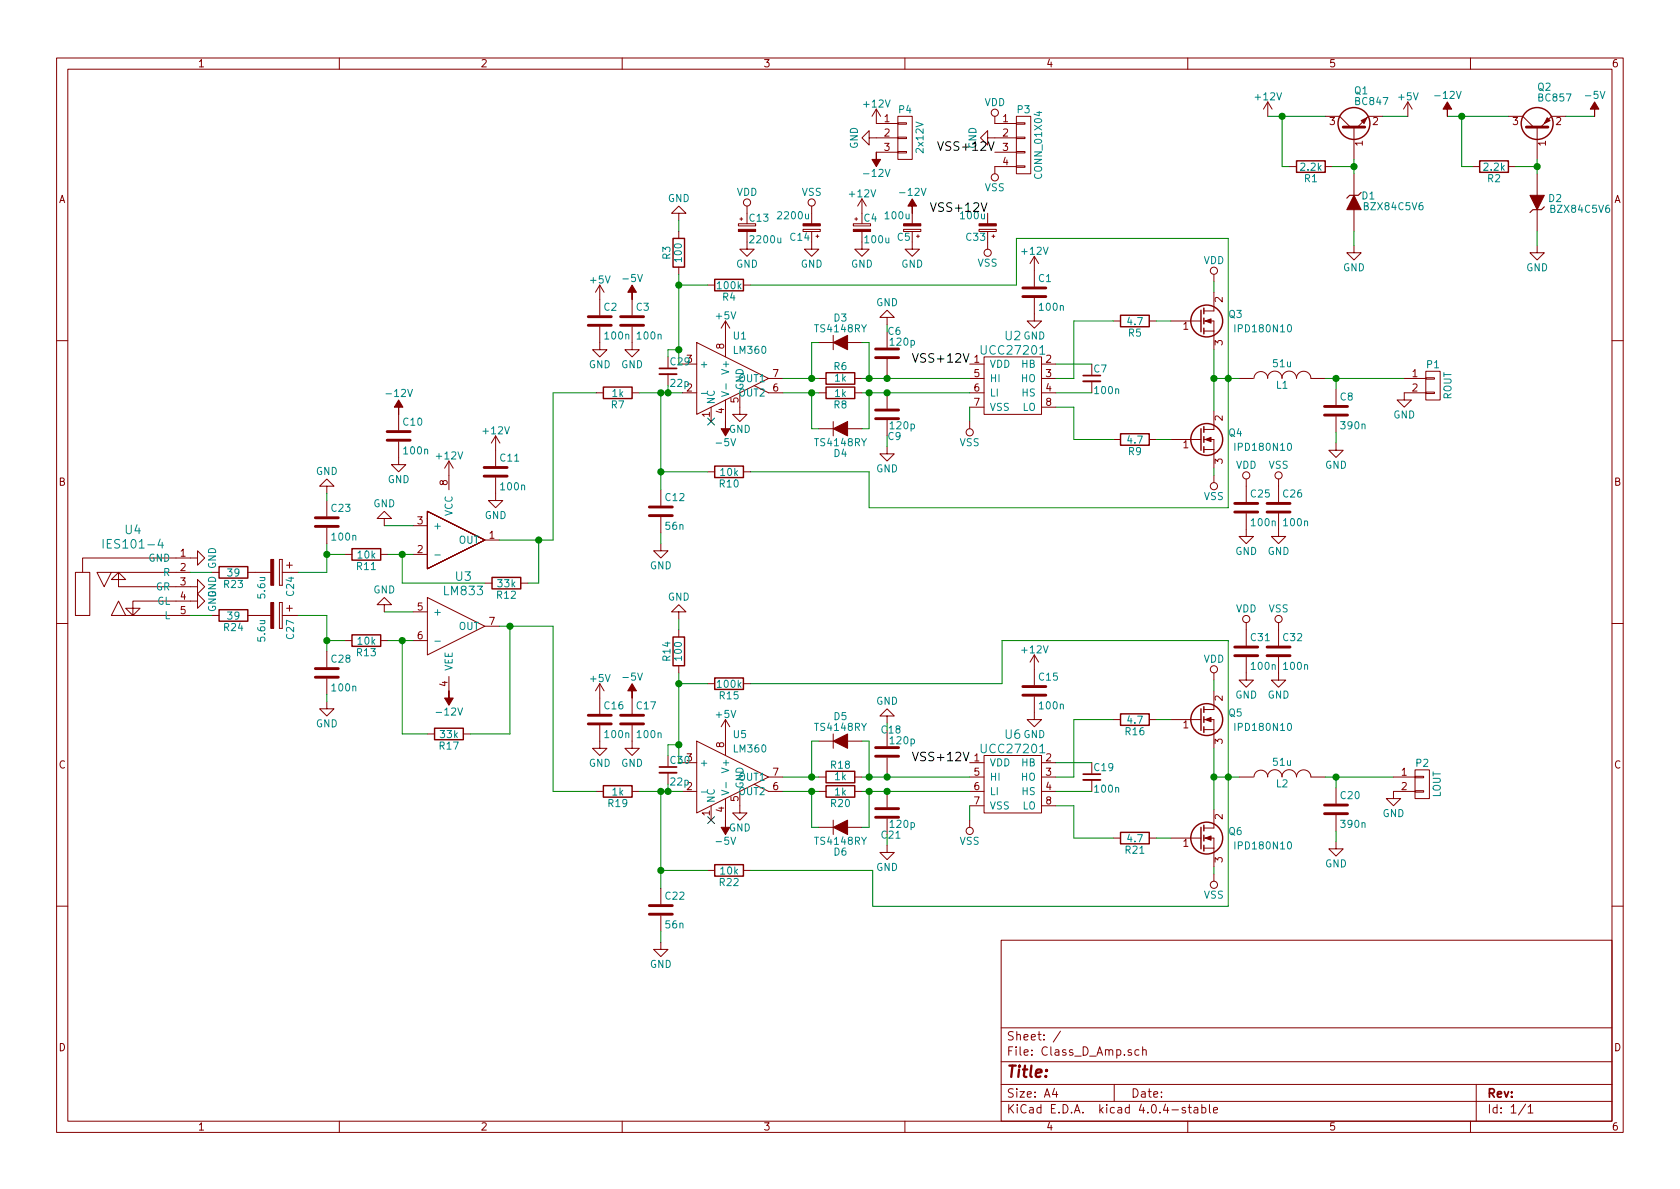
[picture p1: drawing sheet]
<svg xmlns="http://www.w3.org/2000/svg" width="297mm" height="210mm" viewBox="0 0 297 210" stroke-linecap="round" stroke-linejoin="round" font-family="sans-serif">
<g fill="none" stroke="#840000" stroke-width=".18">
<path d="M10 10.3h277v189.9h-277zM12 12.2h273v186.1h-273zM60 10.3v1.9M110 10.3v1.9M154.9 19.3v2.5h3.8M154.9 19.3l-.7 1.3M154.9 19.3l.8 1.3M160 10.3v1.9M210 10.3v1.9M224.2 18l-.8 1.3M224.2 18v2.6M224.2 18l.7 1.3"/>
<path d="M248.9 18l-.7 1.3M248.9 18v2.6M248.9 18l.8 1.3M260 10.3v1.9M120 37.7h1.3l-1.3-1.3-1.3 1.3h1.3v1.3M130.6 39.6h3v.3h-3zM130.8 38.7h.5M131.1 38.5v.5M132.1 36.4v1.3M143.5 36.4v3.2M150.9 39.6h3v.3h-3zM151.1 38.7h.5"/>
<path d="M151.4 38.5v.5M152.4 35.2v2.5M152.4 35.2l-.8 1.2M152.4 35.2l.8 1.2M153.7 24.4v-1.3l-1.3 1.3 1.3 1.2v-1.2h5M154.9 26.9h3.8M158.7 26.8h1.6v.2h-1.6zM158.7 24.3h1.6v.2h-1.6zM158.7 21.7h1.6v.3h-1.6zM158.7 20.6h2.6v7.6h-2.6zM161.3 37.7v1.9M174.6 24.4v-1.3l-1.2 1.3 1.2 1.2v-1.2h5.1"/>
<path d="M174.6 37.7v1.9M175.9 20.6v1.2h3.8M175.9 26.9h3.8M179.7 29.3h1.5v.3h-1.5zM179.7 26.8h1.5v.2h-1.5zM179.7 24.3h1.5v.2h-1.5zM179.7 21.7h1.5v.3h-1.5zM179.7 20.6h2.5v10.1h-2.5zM179.7 29.5h-3.8v1.2M228 29.5h1.2M234.3 20.6h2.6l1.9 1.9M234.3 29.5h1.3"/>
<path d="M239.4 22.5v5.7M239.4 30.7v3.8M239.4 37.1v3.8M244.5 20.6h-2.6l-1.9 1.9M260.3 29.5h1.3M266.7 20.6h2.5l1.9 1.9M266.7 29.5h1.3M271.8 22.5v5.7M271.8 30.7v3.8M271.8 37.1v3.8M276.9 20.6h-2.6l-1.9 1.9M106 57.8v4h1.3l-1.3 1.3-1.2-1.3h1.2"/>
<path d="M106 50.4v5.3M106 50.4l-.7 1.3M106 50.4l.8 1.3M111.8 57.8v4h1.2l-1.2 1.3-1.3-1.3h1.3M111.8 53v2.7M120 40.9v1.3M120 47.2v1.3M125.1 50.4h1.3M128.3 56.8v6.3M128.3 56.8l-.8 1.2M128.3 56.8l.7 1.2M131.4 50.4h1.3"/>
<path d="M132.1 40.9v3.2h1.2l-1.2 1.2-1.3-1.2h1.3M142 40.6h3v.3h-3zM143.5 42.8v1.3h1.3l-1.3 1.2-1.3-1.2h1.3M144.3 41.8h.5M144.5 41.5v.5M147.3 59.3v2.5M152.4 40.9v3.2h1.3l-1.3 1.2-1.3-1.2h1.3M156.8 56.1h1.3l-1.3-1.2-1.2 1.2h1.2v1.3M156.8 58.7v2.8M159.8 40.6h3v.3h-3zM161.3 42.8v1.3h1.3l-1.3 1.2-1.3-1.2h1.3M162.1 41.8h.5"/>
<path d="M162.3 41.5v.5M173.1 40.6h3v.3h-3zM174.6 42.8v1.3M175.4 41.8h.5M175.6 41.5v.5M182.9 52.7v4.1h1.2l-1.2 1.2-1.3-1.2h1.3M182.9 45.3v5.4M182.9 45.3l-.8 1.3M182.9 45.3l.7 1.3M196.8 56.8h1.3M203.2 56.8h1.3M207 56.8h5.3"/>
<path d="M212.9 56.8h1.7v5M212.9 58.5h1.7M214.6 48.5v1.3M214.6 51.7v3.3h-1.7M239.4 43.4v1.3h1.3l-1.3 1.3-1.3-1.3h1.3M271.8 43.4v1.3h1.2l-1.2 1.3-1.3-1.3h1.3M10 60.2h2M70.5 78.1v4.1h1.3l-1.3 1.2-1.3-1.2h1.3M70.5 73.3v2.8M87.6 77.1v5.3M87.6 77.1l-.7 1.3M87.6 77.1l.8 1.3"/>
<path d="M105.4 69.5h1.3M111.8 69.5h1.2M118.1 66.2v2M120.6 69.5h2.6M120.6 64.4h2.6M123.2 60.6l12.7 6.3-12.7 6.4zM125.7 72v2.5M128.3 70.7v3.8M130.8 69.5v3.8h1.3l-1.3 1.2-1.3-1.2h1.3M135.9 66.9h2.5M135.9 69.5h2.5M144.8 66.9h1.2"/>
<path d="M144.8 69.5h1.2M144.8 60.6h2.5M144.8 75.8h2.5M147.3 74.5v2.6M149.9 60.6h2.5M149.9 75.8h2.5M151.1 66.9h1.3M151.1 69.5h1.3M156.8 79v1.3h1.3l-1.3 1.2-1.2-1.2h1.2M156.8 63.5v2.8M156.8 69.5v2.8M156.8 74.3v2.8"/>
<path d="M171.4 66.9h2.6M171.4 69.5h2.6M171.4 64.4h2.6M171.4 72h2.6M171.4 74.5v1.3M174 63.1h10.1v10.2h-10.1zM184.1 66.9h2.6M184.1 69.5h2.6M184.1 64.4h2.6M184.1 72h2.6M193 67.4v2.1M196.8 77.7h1.3"/>
<path d="M203.2 77.7h1.3M207 77.7h5.3M212.9 77.7h1.7v5.1M212.9 79.5h1.7M214.6 72.6v3.3h-1.7M219.1 66.9h2.5M221.7 66.9a1.22 1.22 0 0 1 1.2-1.2 1.22 1.22 0 0 1 1.3 1.2M224.1 66.9a1.3 1.3 0 0 1 1.3-1.3 1.3 1.3 0 0 1 1.3 1.3M226.6 66.9a1.3 1.3 0 0 1 1.3-1.3 1.3 1.3 0 0 1 1.3 1.3 1.27 1.27 0 0 1 1.3-1.2 1.27 1.27 0 0 1 1.3 1.2M231.8 66.9h2.5M236.2 78.4v1.2h1.3l-1.3 1.3-1.3-1.3h1.3M236.2 68.8v2.8"/>
<path d="M236.2 73.7v2.7M248.3 66.9h3.8M252.1 69.3h1.5v.3h-1.5zM252.1 66.8h1.5v.3h-1.5zM252.1 65.7h2.5v5h-2.5zM252.1 69.5h-3.8v1.2h1.3l-1.3 1.3-1.3-1.3h1.3M285 60.2h2M34.9 98.7v1.2l1.3-1.2-1.3-1.3v1.3h-20.3v2.5M49.4 98.9h.5zM49.4 98.9v4.6zM49.9 98.9v4.6zM50.7 99.9h1"/>
<path d="M51.2 99.4v1.1M57.8 86h1.3l-1.3-1.3-1.3 1.3h1.3v1.2M57.8 88.5v2.8M57.8 93.3v2.8M61 98h1.2M67.3 98h1.3M67.9 91.7h1.3l-1.3-1.3-1.2 1.3h1.2v1.3M73 98h2.6M73 93h2.6M75.6 90.4l10.1 5.1-10.1 5.1zM79.4 81.5l-.8 1.3M79.4 81.5v5.1"/>
<path d="M79.4 81.5l.7 1.3M85.7 95.5h2.6M87.6 84.4v4.1h1.3l-1.3 1.3-1.2-1.3h1.2M116.8 96.1v1.3h1.3l-1.3 1.3-1.2-1.3h1.2M116.8 86.6v2.8M116.8 91.4v2.8M125.1 83.4h1.3M131.4 83.4h1.3M214.6 84.1v1.2M220.3 90.8v4.1h1.3l-1.3 1.2-1.2-1.2h1.2M220.3 84.7v4.1M226.1 90.8v4.1h1.2l-1.2 1.2-1.3-1.2h1.3"/>
<path d="M226.1 84.7v4.1M10 110.3h2M13.3 101.2h2.6v7.6h-2.6zM19.7 101.2l-1.3 2.6-1.3-2.6h16.6M21 101.2l1.2 1.3h-2.5l1.3-1.3v2.6h13.9v-1.3l1.3 1.3-1.3 1.2v-1.2M22.2 108.8l-1.2-2.5-1.3 2.5h14M34.9 106.3v1.3l1.3-1.3-1.3-1.3v1.3h-11.4v2.5l1.3-1.2h-2.6l1.3 1.2M37.5 108.8h1.2M43.8 101.2h4.1M43.8 108.8h4.1M49.4 106.5h.5zM49.4 106.5v4.6z"/>
<path d="M49.4 111.1h.5zM49.4 103.5h.5zM49.9 106.5v4.6zM49.9 101.2h2.8M49.9 108.8h2.8M50.7 107.6h1M51.2 107.1v1M57.8 115.2v2.8M61 113.3h1.2M67.3 113.3h1.3M67.9 106.9h1.3l-1.3-1.2-1.2 1.2h1.2v1.3M73 113.3h2.6"/>
<path d="M73 108.2h2.6M75.6 105.7l10.1 5-10.1 5.1zM79.4 119.6v2.6M85.7 110.7h2.6M85.7 103.1h1.3M92.1 103.1h1.2M120 108.2h1.3l-1.3-1.3-1.3 1.3h1.3v1.3M120 111.4v1.2M120 117.7v1.3M182.9 115.8v5.4M182.9 115.8l-.8 1.3M182.9 115.8l.7 1.3"/>
<path d="M214.6 119v1.3M220.3 116.2v4.1h1.3l-1.3 1.2-1.2-1.2h1.2M220.3 110.1v4.1M226.1 116.2v4.1h1.2l-1.2 1.2-1.3-1.2h1.3M226.1 110.1v4.1M285 110.3h2M57.8 124.1v1.2h1.3l-1.3 1.3-1.3-1.3h1.3M57.8 120v2.8M75.6 129.8h1.2M81.9 129.8h1.3M105.4 139.9h1.3M106 128.3v4h1.3l-1.3 1.3-1.2-1.3h1.2"/>
<path d="M106 120.9v5.3M106 120.9l-.7 1.3M106 120.9l.8 1.3M111.8 128.3v4h1.2l-1.2 1.3-1.3-1.3h1.3M111.8 123.4v2.8M111.8 139.9h1.2M118.1 136.6v2.1M120.6 139.9h2.6M120.6 134.9h2.6M123.2 131.1l12.7 6.3-12.7 6.4zM125.1 120.9h1.3M128.3 127.2v6.4"/>
<path d="M128.3 127.2l-.8 1.3M128.3 127.2l.7 1.3M130.8 139.9v3.9h1.3l-1.3 1.2-1.3-1.2h1.3M131.4 120.9h1.3M135.9 137.4h2.5M135.9 139.9h2.5M144.8 137.4h1.2M144.8 139.9h1.2M144.8 131.1h2.5M147.3 129.8v2.5M149.9 131.1h2.5M151.1 137.4h1.3"/>
<path d="M151.1 139.9h1.3M156.8 126.6h1.3l-1.3-1.3-1.2 1.3h1.2v1.3M156.8 129.2v2.7M156.8 134v2.8M156.8 139.9v2.8M171.4 137.4h2.6M171.4 139.9h2.6M171.4 134.9h2.6M174 133.6h10.1v10.2h-10.1zM182.9 123.2v4h1.2l-1.2 1.3-1.3-1.3h1.3M184.1 137.4h2.6M184.1 139.9h2.6"/>
<path d="M184.1 134.9h2.6M193 137.9v2M196.8 127.2h1.3M203.2 127.2h1.3M207 127.2h5.3M212.9 127.2h1.7v5.1M212.9 129h1.7M214.6 122.2v3.3h-1.7M219.1 137.4h2.5M221.7 137.4a1.22 1.22 0 0 1 1.2-1.2 1.22 1.22 0 0 1 1.3 1.2M224.1 137.4a1.3 1.3 0 0 1 1.3-1.3 1.3 1.3 0 0 1 1.3 1.3M226.6 137.4a1.3 1.3 0 0 1 1.3-1.3 1.3 1.3 0 0 1 1.3 1.3 1.27 1.27 0 0 1 1.3-1.3 1.27 1.27 0 0 1 1.3 1.3"/>
<path d="M231.8 137.4h2.5M236.2 139.3v2.8M246.4 137.4h3.8M250.2 139.8h1.5v.3h-1.5zM250.2 137.3h1.5v.2h-1.5zM250.2 136.1h2.5v5.1h-2.5zM250.2 139.9h-3.8v1.3h1.2l-1.2 1.3-1.3-1.3h1.3M116.8 157.1v2.8M125.1 153.9h1.3M125.7 142.5v2.5M128.3 141.2v3.8M131.4 153.9h1.3"/>
<path d="M144.8 146.3h2.5M147.3 145v2.6M149.9 146.3h2.5M156.8 149.5v1.2h1.3l-1.3 1.3-1.2-1.3h1.2M156.8 144.8v2.8M171.4 142.5h2.6M171.4 145v1.3M184.1 142.5h2.6M196.8 148.2h1.3M203.2 148.2h1.3M207 148.2h5.3M212.9 148.2h1.7v5.1"/>
<path d="M212.9 150h1.7M214.6 143.1v3.3h-1.7M214.6 154.6v1.2M236.2 148.8v1.3h1.3l-1.3 1.3-1.3-1.3h1.3M236.2 144.1v2.8M10 160.2h2M116.8 166.6v1.3h1.3l-1.3 1.3-1.2-1.3h1.2M116.8 161.9v2.8M177 166.3h108v32h-108zM285 160.2h2M60 198.3v1.9M110 198.3v1.9"/>
<path d="M160 198.3v1.9M177 194.8h108M177 191.8h108M177 187.8h108M177 181.8h108M186.4 192.5l-.3 1h.9M186.8 193v1M187.5 182.3l-1.3 2M197 191.8v3M201.4 185.7l-.5-.1-.2 .3v.6l.2 .1 .5-.1M202 185.7l.2-.1 .4 .1 .1 .9M202 185.1v1.5"/>
<path d="M209.6 195.9a.37 .37 0 0 0-.6 .1l.1 .3 .5 .1 .1 .1-.3 .3-.4-.1M210 198.3v1.9M210.1 195.8h.5M210.3 195.3v1.3l.3 .2M211.2 195.9h.5l.1 .9M211.8 196.2l-.5 .1-.2 .2 .2 .3 .5-.1M212.5 195.9l.4-.1 .3 .3-.1 .6h-.6M212.5 195.3v1.5M213.8 195.3v1.3l.2 .2M214.6 196.3l.7-.1-.1-.3-.4-.1-.2 .2v.7h.6M260 198.3v1.9M261 191.8v6.5"/>
<path d="M269.7 195.2l-1.2 2M270.2 195.8l.4-.5v1.5M270.2 196.8h.8"/>
<circle cx="175.9" cy="19.9" r=".63"/>
<circle cx="132.1" cy="35.8" r=".63"/>
<circle cx="143.5" cy="35.8" r=".63"/>
<circle cx="175.9" cy="31.4" r=".63"/>
<circle cx="174.6" cy="44.7" r=".63"/>
<circle cx="214.6" cy="47.9" r=".63"/>
<circle cx="171.4" cy="76.4" r=".63"/>
<circle cx="214.6" cy="86" r=".63"/>
<circle cx="220.3" cy="84.1" r=".63"/>
<circle cx="226.1" cy="84.1" r=".63"/>
<circle cx="214.6" cy="118.4" r=".63"/>
<circle cx="220.3" cy="109.5" r=".63"/>
<circle cx="226.1" cy="109.5" r=".63"/>
<circle cx="171.4" cy="146.9" r=".63"/>
<circle cx="214.6" cy="156.5" r=".63"/>
</g>
<g fill="none" stroke="#840000" stroke-width=".25">
<path d="M229.2 28.4h5.1v2.1h-5.1zM261.6 28.4h5.1v2.1h-5.1zM119 42.2h2v5h-2zM126.4 49.4h5v2h-5zM198.1 55.7h5.1v2.1h-5.1zM212.3 54.9v3.8M212.9 54.5v1M212.9 56.3v1M212.9 58v1M106.7 68.4h5.1v2.1h-5.1zM146 65.9h5.1v2h-5.1zM146 68.4h5.1v2.1h-5.1z"/>
<path d="M198.1 76.7h5.1v2h-5.1zM212.3 75.8v3.8M212.9 75.4v1M212.9 77.2v1M212.9 79v1M62.2 97h5.1v2.1h-5.1zM126.4 82.4h5v2h-5zM38.7 100.2h5.1v2h-5.1zM38.7 107.8h5.1v2h-5.1zM62.2 112.3h5.1v2h-5.1zM87 102.1h5.1v2h-5.1zM119 112.6h2v5.1h-2z"/>
<path d="M126.4 119.9h5v2h-5zM76.8 128.8h5.1v2h-5.1zM106.7 138.9h5.1v2.1h-5.1zM146 136.4h5.1v2h-5.1zM146 138.9h5.1v2.1h-5.1zM198.1 126.2h5.1v2.1h-5.1zM212.3 125.3v3.9M212.9 125v1M212.9 126.7v1.1M212.9 128.5v1M126.4 152.9h5v2h-5zM198.1 147.2h5.1v2h-5.1z"/>
<path d="M212.3 146.3v3.8M212.9 145.9v1M212.9 147.7v1M212.9 149.5v1"/>
<circle cx="239.4" cy="21.8" r="2.82"/>
<circle cx="271.8" cy="21.8" r="2.82"/>
<circle cx="213.4" cy="56.8" r="2.82"/>
<circle cx="213.4" cy="77.7" r="2.82"/>
<circle cx="213.4" cy="127.2" r="2.82"/>
<circle cx="213.4" cy="148.2" r="2.82"/>
</g>
<g fill="#840000" stroke="#840000" stroke-width=".18">
<path d="M213.1 77.7l1-.4v.8z"/>
<path d="M213.1 56.8l1-.4v.7z"/>
<path d="M240.7 21.3l1-.5-.5 1z"/>
<path d="M273.6 20.8l.5 .5-1.1 .5z"/>
<path d="M239.4 34.5l1.3 2.6h-2.6z"/>
<path d="M270.5 34.5h2.5l-1.2 2.6z"/>
<path d="M281.9 18l.8 1.3h-.8v1.3v-1.3h-.7z"/>
<path d="M255.9 18l.8 1.3h-.8v1.3v-1.3h-.8z"/>
<path d="M128.3 74.5v1.3h.7l-.7 1.3-.8-1.3h.8z"/>
<path d="M147.3 60.6l2.6-1.3v2.5z"/>
<path d="M147.3 75.8l2.6-1.3v2.6z"/>
<path d="M111.8 50.4l.7 1.3h-.7v1.3v-1.3h-.8z"/>
<path d="M150.9 40.6h3v.3h-3z"/>
<path d="M159.8 39.6h3v.3h-3z"/>
<path d="M161.3 35.2l.8 1.2h-.8v1.3v-1.3h-.8z"/>
<path d="M213.1 148.2l1-.4v.8z"/>
<path d="M213.1 127.2l1-.3v.7z"/>
<path d="M128.3 145v1.3h.7l-.7 1.3-.8-1.3h.8z"/>
<path d="M147.3 131.1l2.6-1.3v2.5z"/>
<path d="M147.3 146.3l2.6-1.3v2.6z"/>
<path d="M111.8 120.9l.7 1.3h-.7v1.2v-1.2h-.8z"/>
<path d="M79.4 122.2v1.2h.7l-.7 1.3-.8-1.3h.8z"/>
<path d="M70.5 70.7l.7 1.3h-.7v1.3v-1.3h-.8z"/>
<path d="M130.6 40.6h3v.3h-3z"/>
<path d="M142 39.6h3v.3h-3z"/>
<path d="M47.9 106.5h.5v4.6h-.5z"/>
<path d="M47.9 98.9h.5v4.6h-.5z"/>
<path d="M154.9 26.9v1.3h.8l-.8 1.3-.7-1.3h.7z"/>
<path d="M173.1 39.6h3v.3h-3z"/>
</g>
<g fill="none" stroke="#008400" stroke-width=".18">
<path d="M120 39v1.9M224.2 20.6h10.1M226.7 20.6v8.9h1.3M235.6 29.5h3.8M239.4 28.2v2.5M244.5 20.6h4.4M255.9 20.6h10.8M258.4 20.6v8.9h1.9M268 29.5h3.8M271.8 28.2v2.5M276.9 20.6h5M120 50.4h5.1"/>
<path d="M120 48.5v15.9M132.7 50.4h47v-8.2h37.5v47.6h-63.5v-6.4h-21M196.8 56.8h-6.9v10.1h-3.2M204.5 56.8h2.5M214.6 49.8v1.9M239.4 40.9v2.5M271.8 40.9v2.5M105.4 69.5h-7.6v26h-9.5M113 69.5h7.6M116.8 69.5v17.1M118.1 68.2v1.3M120 61.8h-1.9v1.3"/>
<path d="M138.4 66.9h6.4M138.4 69.5h6.4M143.5 69.5v6.3h1.3M144.8 60.6h-1.3v6.3M152.4 66.9h19M152.4 60.6h1.3v6.3M152.4 69.5h19M153.7 69.5v6.3h-1.3M156.8 66.3v.6M156.8 77.1v1.9M171.4 72v2.5M186.7 72h3.2v5.7h6.9"/>
<path d="M186.7 69.5h6.3M186.7 64.4h6.3M204.5 77.7h2.5M214.6 61.8v10.8M214.6 66.9h4.5M234.3 66.9h14M236.2 66.9v1.9M236.2 76.4v2M57.8 98h3.2M57.8 96.1v5.1h-5.1M57.8 87.2v1.3M67.9 93h5.1"/>
<path d="M68.6 98h4.4M71.1 98v5.1h14.6M95.2 95.5v7.6h-1.9M116.8 83.4h8.3M116.8 94.2v1.9M214.6 82.8v1.3M33.7 108.8h3.8M33.7 101.2h3.8M52.7 108.8h5.1v6.4M57.8 113.3h3.2M67.9 108.2h5.1M68.6 113.3h4.4"/>
<path d="M71.1 113.3v16.5h4.5M88.3 110.7h9.5v29.2h7.6M90.2 110.7v19.1h-7M120 109.5v1.9M120 119v15.9M57.8 122.8v1.3M113 139.9h7.6M116.8 139.9v17.2M118.1 138.7v1.2M120 120.9h5.1M120 131.7h-1.9v1.9M132.7 120.9h44.5v-7.6h40v47h-62.9v-6.4h-21.6"/>
<path d="M138.4 137.4h6.4M138.4 139.9h6.4M143.5 139.9v6.4h1.3M144.8 131.1h-1.3v6.3M152.4 131.1h1.3v6.3M152.4 137.4h19M152.4 139.9h19M153.7 139.9v6.4h-1.3M156.8 136.8v.6M186.7 139.9h6.3M186.7 134.9h6.3M196.8 127.2h-6.9v10.2h-3.2"/>
<path d="M204.5 127.2h2.5M214.6 120.3v1.9M214.6 132.3v10.8M214.6 137.4h4.5M234.3 137.4h12.1M236.2 137.4v1.9M116.8 153.9h8.3M156.8 147.6v1.9M171.4 142.5v2.5M186.7 142.5h3.2v5.7h6.9M204.5 148.2h2.5M214.6 153.3v1.3"/>
<path d="M236.2 146.9v1.9M116.8 164.7v1.9"/>
</g>
<g fill="#008400" stroke="#008400" stroke-width=".25">
<circle cx="214.6" cy="66.9" r=".51"/>
<circle cx="236.2" cy="66.9" r=".51"/>
<circle cx="239.4" cy="29.5" r=".51"/>
<circle cx="226.7" cy="20.6" r=".51"/>
<circle cx="271.8" cy="29.5" r=".51"/>
<circle cx="258.4" cy="20.6" r=".51"/>
<circle cx="143.5" cy="66.9" r=".51"/>
<circle cx="153.7" cy="69.5" r=".51"/>
<circle cx="143.5" cy="69.5" r=".51"/>
<circle cx="153.7" cy="66.9" r=".51"/>
<circle cx="156.8" cy="66.9" r=".51"/>
<circle cx="156.8" cy="69.5" r=".51"/>
<circle cx="116.8" cy="69.5" r=".51"/>
<circle cx="116.8" cy="83.4" r=".51"/>
<circle cx="120" cy="50.4" r=".51"/>
<circle cx="214.6" cy="137.4" r=".51"/>
<circle cx="236.2" cy="137.4" r=".51"/>
<circle cx="143.5" cy="137.4" r=".51"/>
<circle cx="153.7" cy="139.9" r=".51"/>
<circle cx="143.5" cy="139.9" r=".51"/>
<circle cx="153.7" cy="137.4" r=".51"/>
<circle cx="156.8" cy="137.4" r=".51"/>
<circle cx="156.8" cy="139.9" r=".51"/>
<circle cx="116.8" cy="139.9" r=".51"/>
<circle cx="116.8" cy="153.9" r=".51"/>
<circle cx="120" cy="120.9" r=".51"/>
<circle cx="71.1" cy="113.3" r=".51"/>
<circle cx="71.1" cy="98" r=".51"/>
<circle cx="90.2" cy="110.7" r=".51"/>
<circle cx="95.3" cy="95.5" r=".51"/>
<circle cx="217.2" cy="137.4" r=".51"/>
<circle cx="217.2" cy="66.9" r=".51"/>
<circle cx="57.8" cy="113.3" r=".51"/>
<circle cx="57.8" cy="98" r=".51"/>
<circle cx="118.1" cy="139.9" r=".51"/>
<circle cx="120" cy="131.7" r=".51"/>
<circle cx="120" cy="61.8" r=".51"/>
<circle cx="118.1" cy="69.5" r=".51"/>
</g>
<g fill="none" stroke="#840000" stroke-width=".51">
<path d="M237.5 22.5h3.8M269.9 22.5h3.8M104 57.5h4.1M104 56h4.1M109.7 57.5h4.1M109.7 56h4.1M180.8 52.4h4.1M180.8 50.9h4.1M68.5 77.8h4M68.5 76.3h4M154.8 61.7h4.1M154.8 63.2h4.1"/>
<path d="M154.8 74h4.1M154.8 72.5h4.1M234.2 73.4h4.1M234.2 71.9h4.1M55.8 93.1h4M55.8 91.6h4M85.6 84.2h4.1M85.6 82.7h4.1M114.8 91.2h4.1M114.8 89.7h4.1M218.3 90.5h4.1M218.3 89h4.1"/>
<path d="M224 90.5h4.1M224 89h4.1M55.8 119.8h4M55.8 118.2h4M218.3 115.9h4.1M218.3 114.4h4.1M224 115.9h4.1M224 114.4h4.1M104 128h4.1M104 126.5h4.1M109.7 128h4.1M109.7 126.5h4.1"/>
<path d="M154.8 132.2h4.1M154.8 133.7h4.1M180.8 122.9h4.1M180.8 121.4h4.1M154.8 144.5h4.1M154.8 143h4.1M234.2 143.9h4.1M234.2 142.4h4.1M114.8 161.7h4.1M114.8 160.1h4.1"/>
</g>
<path d="M240.7 34l-.5 .5h-1.6l-.5 .5M273 36.6l-.5 .5h-1.5l-.5 .5" fill="none" stroke="#840000" stroke-width=".2"/>
<g fill="none" stroke="#008484" stroke-width=".18">
<path d="M124 69.6h1M127.6 69.3l1.3 .4-1.3 .4M128.4 67.9v.9M183.8 62.6h.9M18.2 95.4v1.5M28.3 95.3l-.4 1.1h1M28.7 95.9v1M76.9 98.1h1M36.9 105.9h1.2l-1.2 .7h1.2M36.9 107.3a.59 .59 0 0 0 .6 .7 .59 .59 0 0 0 .5-.7l-.4-.1v.2M76.9 113.4h1M127.6 139.7l1.3 .5-1.3 .4"/>
<path d="M128.4 138.3v1M183.8 133.1h.9M124 140h1"/>
</g>
<path d="M125.1 73.9l1.2 1.3M126.3 73.9l-1.2 1.3M125.1 144.4l1.2 1.2M126.3 144.4l-1.2 1.2" fill="none" stroke="#000084" stroke-width=".18"/>
<path d="M116.6 66.2h3M191.5 67.4h3.1M116.6 136.6h3M191.5 137.9h3.1" fill="none" stroke="#840000" stroke-width=".33"/>
<path d="M116.6 65.1h3M191.5 66.4h3.1M116.6 135.6h3M191.5 136.9h3.1" fill="none" stroke="#840000" stroke-width=".3"/>
<path d="M164.5 35.9l.5 1.5 .5-1.5M165.8 25.1l.5 1.5 .5-1.5M161.3 62.5l.5 1.6 .6-1.6M161.3 133l.5 1.5 .6-1.5" fill="none" stroke="#000" stroke-width=".18"/>
<text font-size="2.8" fill="#840000" x="178" y="190.5">Title:</text>
<g font-size="2.1">
<text x="166.6" y="26.7">VSS+12V</text>
<text x="165.4" y="37.5">VSS+12V</text>
<text x="162.2" y="64.1">VSS+12V</text>
<text x="162.2" y="134.6">VSS+12V</text>
</g>
<g font-size="2.1" fill="#008484">
<text x="173.8" y="62.7">UCC27201</text>
<text x="177.7" y="60.2">U2</text>
<text x="22.1" y="94.5">U4</text>
<text x="19.1" y="97">IES101-4</text>
<text x="78.6" y="105.3">LM833</text>
<text x="80.6" y="102.7">U3</text>
<text x="177.7" y="130.7">U6</text>
<text x="173.8" y="133.2">UCC27201</text>
</g>
<g font-size="2.1" fill="#840000">
<text x="178" y="184">Sheet: /</text>
<text x="178" y="186.7">File: Class_D_Amp.sch</text>
<text x="178" y="196.9">KiCad E.D.A. kicad 4.0.4-stable</text>
<text x="178" y="194.1">Size: A4</text>
<text x="200" y="194.1">Date:</text>
<text x="263" y="194.1">Rev:</text>
<text x="263" y="196.9">Id: 1/1</text>
</g>
<g font-size="1.8" fill="#840000">
<text x="35" y="11.9">1</text>
<text x="85" y="11.9">2</text>
<text x="135" y="11.9">3</text>
<text x="185" y="11.9">4</text>
<text x="235" y="11.9">5</text>
<text x="285" y="11.9">6</text>
<text x="156.4" y="21.6">1</text>
<text x="177.3" y="21.6">1</text>
<text x="235.1" y="22.1">3</text>
<text x="242.7" y="22.1">2</text>
<text x="267.5" y="22.1">3</text>
<text x="275.1" y="22.1">2</text>
<text x="156.4" y="24.1">2</text>
<text x="156.4" y="26.7">3</text>
<text x="177.3" y="24.1">2</text>
<text x="177.3" y="26.7">3</text>
<text x="177.3" y="29.2">4</text>
<text x="240.9" y="25.8" transform="rotate(-90 240.9 25.8)">1</text>
<text x="273.3" y="25.8" transform="rotate(-90 273.3 25.8)">1</text>
<text x="10.4" y="35.9">A</text>
<text x="285.4" y="35.9">A</text>
<text x="216.2" y="53.4" transform="rotate(-90 216.2 53.4)">2</text>
<text x="209.2" y="58.3">1</text>
<text x="128" y="61.7" transform="rotate(-90 128 61.7)">8</text>
<text x="172.2" y="64.1">1</text>
<text x="184.9" y="64.1">2</text>
<text x="216.2" y="61.1" transform="rotate(-90 216.2 61.1)">3</text>
<text x="130.6" y="71.2" transform="rotate(-90 130.6 71.2)">5</text>
<text x="136.7" y="69.2">6</text>
<text x="136.7" y="66.7">7</text>
<text x="172.2" y="66.7">5</text>
<text x="172.2" y="69.2">6</text>
<text x="172.2" y="71.7">7</text>
<text x="184.9" y="66.7">3</text>
<text x="184.9" y="69.2">4</text>
<text x="184.9" y="71.7">8</text>
<text x="249.7" y="66.7">1</text>
<text x="249.7" y="69.2">2</text>
<text x="125.5" y="73.8" transform="rotate(-90 125.5 73.8)">1</text>
<text x="128" y="73.1" transform="rotate(-90 128 73.1)">4</text>
<text x="216.2" y="74.4" transform="rotate(-90 216.2 74.4)">2</text>
<text x="209.2" y="79.2">1</text>
<text x="216.2" y="82" transform="rotate(-90 216.2 82)">3</text>
<text x="10.4" y="85.9">B</text>
<text x="79.1" y="85.8" transform="rotate(-90 79.1 85.8)">8</text>
<text x="285.4" y="85.9">B</text>
<text x="73.8" y="92.7">3</text>
<text x="86.5" y="95.2">1</text>
<text x="31.9" y="98.4">1</text>
<text x="31.9" y="101">2</text>
<text x="73.8" y="97.8">2</text>
<text x="31.9" y="103.5">3</text>
<text x="31.9" y="106">4</text>
<text x="38.2" y="105.7" transform="rotate(-90 38.2 105.7)">GND GND</text>
<text x="73.8" y="107.9">5</text>
<text x="31.9" y="108.6">5</text>
<text x="73.8" y="113">6</text>
<text x="86.5" y="110.5">7</text>
<text x="79.1" y="121.4" transform="rotate(-90 79.1 121.4)">4</text>
<text x="216.2" y="123.9" transform="rotate(-90 216.2 123.9)">2</text>
<text x="209.2" y="128.8">1</text>
<text x="216.2" y="131.5" transform="rotate(-90 216.2 131.5)">3</text>
<text x="10.4" y="135.9">C</text>
<text x="128" y="132.2" transform="rotate(-90 128 132.2)">8</text>
<text x="136.7" y="137.2">7</text>
<text x="172.2" y="134.6">1</text>
<text x="172.2" y="137.2">5</text>
<text x="184.9" y="134.6">2</text>
<text x="184.9" y="137.2">3</text>
<text x="247.8" y="137.2">1</text>
<text x="285.4" y="135.9">C</text>
<text x="128" y="143.6" transform="rotate(-90 128 143.6)">4</text>
<text x="130.6" y="141.7" transform="rotate(-90 130.6 141.7)">5</text>
<text x="136.7" y="139.7">6</text>
<text x="172.2" y="139.7">6</text>
<text x="172.2" y="142.2">7</text>
<text x="184.9" y="139.7">4</text>
<text x="184.9" y="142.2">8</text>
<text x="247.8" y="139.7">2</text>
<text x="125.5" y="144.2" transform="rotate(-90 125.5 144.2)">1</text>
<text x="209.2" y="149.7">1</text>
<text x="216.2" y="144.9" transform="rotate(-90 216.2 144.9)">2</text>
<text x="216.2" y="152.5" transform="rotate(-90 216.2 152.5)">3</text>
<text x="10.4" y="185.9">D</text>
<text x="285.4" y="185.9">D</text>
<text x="35" y="199.9">1</text>
<text x="85" y="199.9">2</text>
<text x="135" y="199.9">3</text>
<text x="185" y="199.9">4</text>
<text x="235" y="199.9">5</text>
<text x="285" y="199.9">6</text>
</g>
<g font-size="1.8" fill="#008484">
<text x="222.1" y="17.7">+12V</text>
<text x="239.5" y="16.7">Q1</text>
<text x="247.3" y="17.7">+5V</text>
<text x="254.1" y="17.5">-12V</text>
<text x="271.9" y="16">Q2</text>
<text x="272.1" y="17.9">BC857</text>
<text x="280.6" y="17.5">-5V</text>
<text x="152.9" y="19">+12V</text>
<text x="159" y="20">P4</text>
<text x="174" y="18.7">VDD</text>
<text x="179.9" y="20">P3</text>
<text x="239.8" y="18.6">BC847</text>
<text x="151.7" y="26.3" transform="rotate(-90 151.7 26.3)">GND</text>
<text x="163.3" y="26.9" transform="rotate(-90 163.3 26.9)">2x12V</text>
<text x="118.1" y="35.7">GND</text>
<text x="130.2" y="34.6">VDD</text>
<text x="141.8" y="34.6">VSS</text>
<text x="150.3" y="34.9">+12V</text>
<text x="153.1" y="31.3">-12V</text>
<text x="159.4" y="34.6">-12V</text>
<text x="174.1" y="33.8">VSS</text>
<text x="184.2" y="31.3" transform="rotate(-90 184.2 31.3)">CONN_01X04</text>
<text x="230" y="30.2">2.2k</text>
<text x="230.7" y="32.2">R1</text>
<text x="240.8" y="35.2">D1</text>
<text x="262.4" y="30.2">2.2k</text>
<text x="263" y="32.2">R2</text>
<text x="273.8" y="35.7">D2</text>
<text x="132.6" y="39.2">C13</text>
<text x="137.7" y="38.8">2200u</text>
<text x="152.8" y="39.2">C4</text>
<text x="156.6" y="38.8">100u</text>
<text x="241.4" y="37.2">BZX84C5V6</text>
<text x="274.4" y="37.6">BZX84C5V6</text>
<text x="118.5" y="45.8" transform="rotate(-90 118.5 45.8)">R3</text>
<text x="120.5" y="46.2" transform="rotate(-90 120.5 46.2)">100</text>
<text x="130.1" y="47.3">GND</text>
<text x="132.8" y="43">2200u</text>
<text x="139.8" y="42.6">C14</text>
<text x="141.6" y="47.3">GND</text>
<text x="150.4" y="47.3">GND</text>
<text x="153" y="43">100u</text>
<text x="158.7" y="42.6">C5</text>
<text x="159.3" y="47.3">GND</text>
<text x="170.9" y="42.6">C33</text>
<text x="172.8" y="47.1">VSS</text>
<text x="180.8" y="45">+12V</text>
<text x="212.8" y="46.7">VDD</text>
<text x="237.4" y="47.9">GND</text>
<text x="269.8" y="47.9">GND</text>
<text x="104.4" y="50.1">+5V</text>
<text x="110.4" y="49.9">-5V</text>
<text x="126.9" y="51.1">100k</text>
<text x="127.8" y="53.2">R4</text>
<text x="183.6" y="49.9">C1</text>
<text x="106.8" y="54.9">C2</text>
<text x="112.5" y="54.9">C3</text>
<text x="126.7" y="56.5">+5V</text>
<text x="144.3" y="58.7">TS4148RY</text>
<text x="147.5" y="56.8">D3</text>
<text x="154.9" y="54.1">GND</text>
<text x="183.9" y="54.9">100n</text>
<text x="199.4" y="57.5">4.7</text>
<text x="199.5" y="59.5">R5</text>
<text x="217.3" y="56.2">Q3</text>
<text x="218.7" y="58.7">IPD180N10</text>
<text x="104.1" y="65.1">GND</text>
<text x="107.1" y="60">100n</text>
<text x="109.8" y="65.1">GND</text>
<text x="112.8" y="60">100n</text>
<text x="118.6" y="64.6">C29</text>
<text x="121.4" y="64.1">3</text>
<text x="123.7" y="65">+</text>
<text x="128.9" y="65.8" transform="rotate(-90 128.9 65.8)">V+</text>
<text x="129.7" y="60">U1</text>
<text x="129.8" y="62.6">LM360</text>
<text x="147.5" y="65.4">R6</text>
<text x="157.5" y="61.1">120p</text>
<text x="175" y="65">VDD</text>
<text x="180.6" y="65">HB</text>
<text x="180.9" y="60">GND</text>
<text x="193.4" y="65.9">C7</text>
<text x="225.1" y="64.9">51u</text>
<text x="252.3" y="65.1">P1</text>
<text x="68.6" y="70.2">-12V</text>
<text x="108.3" y="70.2">1k</text>
<text x="118.6" y="68.4">22p</text>
<text x="121.4" y="69.2">2</text>
<text x="126.4" y="71.5" transform="rotate(-90 126.4 71.5)">NC</text>
<text x="130.7" y="70.1">OUT2</text>
<text x="130.7" y="67.6">OUT1</text>
<text x="131.4" y="69" transform="rotate(-90 131.4 69)">GND</text>
<text x="147.6" y="67.5">1k</text>
<text x="147.6" y="70.2">1k</text>
<text x="175" y="67.6">HI</text>
<text x="175" y="70.1">LI</text>
<text x="180.5" y="67.6">HO</text>
<text x="180.7" y="70.1">HS</text>
<text x="193.7" y="69.7">100n</text>
<text x="225.7" y="68.7">L1</text>
<text x="237" y="70.8">C8</text>
<text x="256.6" y="70.7" transform="rotate(-90 256.6 70.7)">ROUT</text>
<text x="71.3" y="75.3">C10</text>
<text x="85.5" y="76.8">+12V</text>
<text x="108.1" y="72.2">R7</text>
<text x="128.9" y="76.5">GND</text>
<text x="147.5" y="72.2">R8</text>
<text x="157" y="77.8">C9</text>
<text x="157.5" y="75.9">120p</text>
<text x="175" y="72.6">VSS</text>
<text x="180.7" y="72.6">LO</text>
<text x="217.3" y="77.2">Q4</text>
<text x="237.2" y="75.9">390n</text>
<text x="246.3" y="74">GND</text>
<text x="55.8" y="84">GND</text>
<text x="71.5" y="80.3">100n</text>
<text x="77.3" y="81.2">+12V</text>
<text x="88.5" y="81.6">C11</text>
<text x="126.9" y="78.9">-5V</text>
<text x="144.3" y="78.9">TS4148RY</text>
<text x="147.5" y="80.8">D4</text>
<text x="154.9" y="83.5">GND</text>
<text x="169.7" y="78.9">VSS</text>
<text x="199.4" y="78.4">4.7</text>
<text x="199.5" y="80.5">R9</text>
<text x="218.5" y="82.9">VDD</text>
<text x="218.7" y="79.7">IPD180N10</text>
<text x="224.3" y="82.9">VSS</text>
<text x="234.3" y="82.9">GND</text>
<text x="66" y="89.7">GND</text>
<text x="68.5" y="85.4">GND</text>
<text x="88.6" y="86.7">100n</text>
<text x="117.7" y="88.6">C12</text>
<text x="127.3" y="86.2">R10</text>
<text x="127.4" y="84.1">10k</text>
<text x="212.9" y="88.4">VSS</text>
<text x="221.2" y="88">C25</text>
<text x="226.9" y="88">C26</text>
<text x="58.6" y="90.5">C23</text>
<text x="58.8" y="95.6">100n</text>
<text x="76.6" y="93.6">+</text>
<text x="80" y="91.4" transform="rotate(-90 80 91.4)">VCC</text>
<text x="85.7" y="91.8">GND</text>
<text x="117.7" y="93.7">56n</text>
<text x="221.4" y="93">100n</text>
<text x="227.1" y="93">100n</text>
<text x="26.2" y="99.3">GND</text>
<text x="28.8" y="101.8">R</text>
<text x="40.3" y="101.9">39</text>
<text x="63.1" y="100.8">R11</text>
<text x="63.3" y="98.7">10k</text>
<text x="81" y="96.1">OUT</text>
<text x="114.9" y="100.7">GND</text>
<text x="218.4" y="98.1">GND</text>
<text x="224.1" y="98.1">GND</text>
<text x="27.5" y="104.4">GR</text>
<text x="27.6" y="106.9">GL</text>
<text x="39.6" y="104">R23</text>
<text x="46.9" y="105.7" transform="rotate(-90 46.9 105.7)">5.6u</text>
<text x="52" y="105.3" transform="rotate(-90 52 105.3)">C24</text>
<text x="66" y="104.9">GND</text>
<text x="87.9" y="105.9">R12</text>
<text x="88.1" y="103.8">33k</text>
<text x="118.1" y="106.2">GND</text>
<text x="29" y="109.5">L</text>
<text x="39.6" y="111.6">R24</text>
<text x="40.3" y="109.5">39</text>
<text x="46.9" y="113.3" transform="rotate(-90 46.9 113.3)">5.6u</text>
<text x="52" y="112.9" transform="rotate(-90 52 112.9)">C27</text>
<text x="63.3" y="114">10k</text>
<text x="76.6" y="108.8">+</text>
<text x="81" y="111.4">OUT</text>
<text x="218.5" y="108.3">VDD</text>
<text x="221.2" y="113.4">C31</text>
<text x="224.3" y="108.3">VSS</text>
<text x="226.9" y="113.4">C32</text>
<text x="58.6" y="117.2">C28</text>
<text x="63.1" y="116">R13</text>
<text x="80" y="118.6" transform="rotate(-90 80 118.6)">VEE</text>
<text x="118.5" y="116.8" transform="rotate(-90 118.5 116.8)">R14</text>
<text x="120.5" y="116.7" transform="rotate(-90 120.5 116.7)">100</text>
<text x="180.8" y="115.5">+12V</text>
<text x="212.8" y="117.2">VDD</text>
<text x="221.4" y="118.4">100n</text>
<text x="227.1" y="118.4">100n</text>
<text x="58.8" y="122.2">100n</text>
<text x="104.4" y="120.6">+5V</text>
<text x="106.9" y="125.4">C16</text>
<text x="110.4" y="120.3">-5V</text>
<text x="112.6" y="125.4">C17</text>
<text x="126.9" y="121.6">100k</text>
<text x="127.3" y="123.6">R15</text>
<text x="154.9" y="124.6">GND</text>
<text x="183.7" y="120.3">C15</text>
<text x="183.9" y="125.4">100n</text>
<text x="218.4" y="123.5">GND</text>
<text x="224.1" y="123.5">GND</text>
<text x="55.8" y="128.6">GND</text>
<text x="77.5" y="126.5">-12V</text>
<text x="77.9" y="130.5">33k</text>
<text x="107.1" y="130.5">100n</text>
<text x="112.8" y="130.5">100n</text>
<text x="126.7" y="126.9">+5V</text>
<text x="129.7" y="130.5">U5</text>
<text x="144.3" y="129.2">TS4148RY</text>
<text x="147.5" y="127.3">D5</text>
<text x="157.5" y="131.6">120p</text>
<text x="180.9" y="130.5">GND</text>
<text x="199" y="130">R16</text>
<text x="199.4" y="128">4.7</text>
<text x="217.3" y="126.7">Q5</text>
<text x="218.7" y="129.2">IPD180N10</text>
<text x="77.7" y="132.5">R17</text>
<text x="104.1" y="135.6">GND</text>
<text x="109.8" y="135.6">GND</text>
<text x="118.6" y="135.1">C30</text>
<text x="121.4" y="134.6">3</text>
<text x="123.7" y="135.5">+</text>
<text x="128.9" y="136.3" transform="rotate(-90 128.9 136.3)">V+</text>
<text x="129.8" y="133">LM360</text>
<text x="147" y="135.9">R18</text>
<text x="147.6" y="137.9">1k</text>
<text x="175" y="135.5">VDD</text>
<text x="180.6" y="135.5">HB</text>
<text x="193.5" y="136.3">C19</text>
<text x="225.1" y="135.4">51u</text>
<text x="250.4" y="135.6">P2</text>
<text x="107.6" y="142.7">R19</text>
<text x="108.3" y="140.7">1k</text>
<text x="118.6" y="138.9">22p</text>
<text x="121.4" y="139.7">2</text>
<text x="126.4" y="142" transform="rotate(-90 126.4 142)">NC</text>
<text x="130.7" y="140.6">OUT2</text>
<text x="130.7" y="138">OUT1</text>
<text x="131.4" y="139.4" transform="rotate(-90 131.4 139.4)">GND</text>
<text x="147" y="142.7">R20</text>
<text x="147.6" y="140.7">1k</text>
<text x="175" y="138">HI</text>
<text x="175" y="140.6">LI</text>
<text x="175" y="143.1">VSS</text>
<text x="180.5" y="138">HO</text>
<text x="180.7" y="140.6">HS</text>
<text x="180.7" y="143.1">LO</text>
<text x="193.7" y="140.2">100n</text>
<text x="225.7" y="139.2">L2</text>
<text x="237.1" y="141.3">C20</text>
<text x="254.7" y="141.1" transform="rotate(-90 254.7 141.1)">LOUT</text>
<text x="126.9" y="149.4">-5V</text>
<text x="128.9" y="147">GND</text>
<text x="144.3" y="149.4">TS4148RY</text>
<text x="155.9" y="148.3">C21</text>
<text x="157.5" y="146.4">120p</text>
<text x="169.7" y="149.4">VSS</text>
<text x="199.4" y="148.9">4.7</text>
<text x="217.3" y="147.6">Q6</text>
<text x="237.2" y="146.4">390n</text>
<text x="244.4" y="144.5">GND</text>
<text x="127.4" y="154.6">10k</text>
<text x="147.5" y="151.3">D6</text>
<text x="154.9" y="154">GND</text>
<text x="199" y="150.9">R21</text>
<text x="218.7" y="150.2">IPD180N10</text>
<text x="234.3" y="153.4">GND</text>
<text x="117.7" y="159.1">C22</text>
<text x="127.3" y="156.7">R22</text>
<text x="212.9" y="158.9">VSS</text>
<text x="117.7" y="164.2">56n</text>
<text x="114.9" y="171.1">GND</text>
</g>
<g font-size="1.8">
<text x="172.6" y="26.3" transform="rotate(-90 172.6 26.3)">GND</text>
<text x="170" y="38.8">100u</text>
</g>
<g font-size="1.8" fill="#008400">
<text x="157" y="59.2">C6</text>
<text x="155.9" y="129.7">C18</text>
</g>
</svg>
